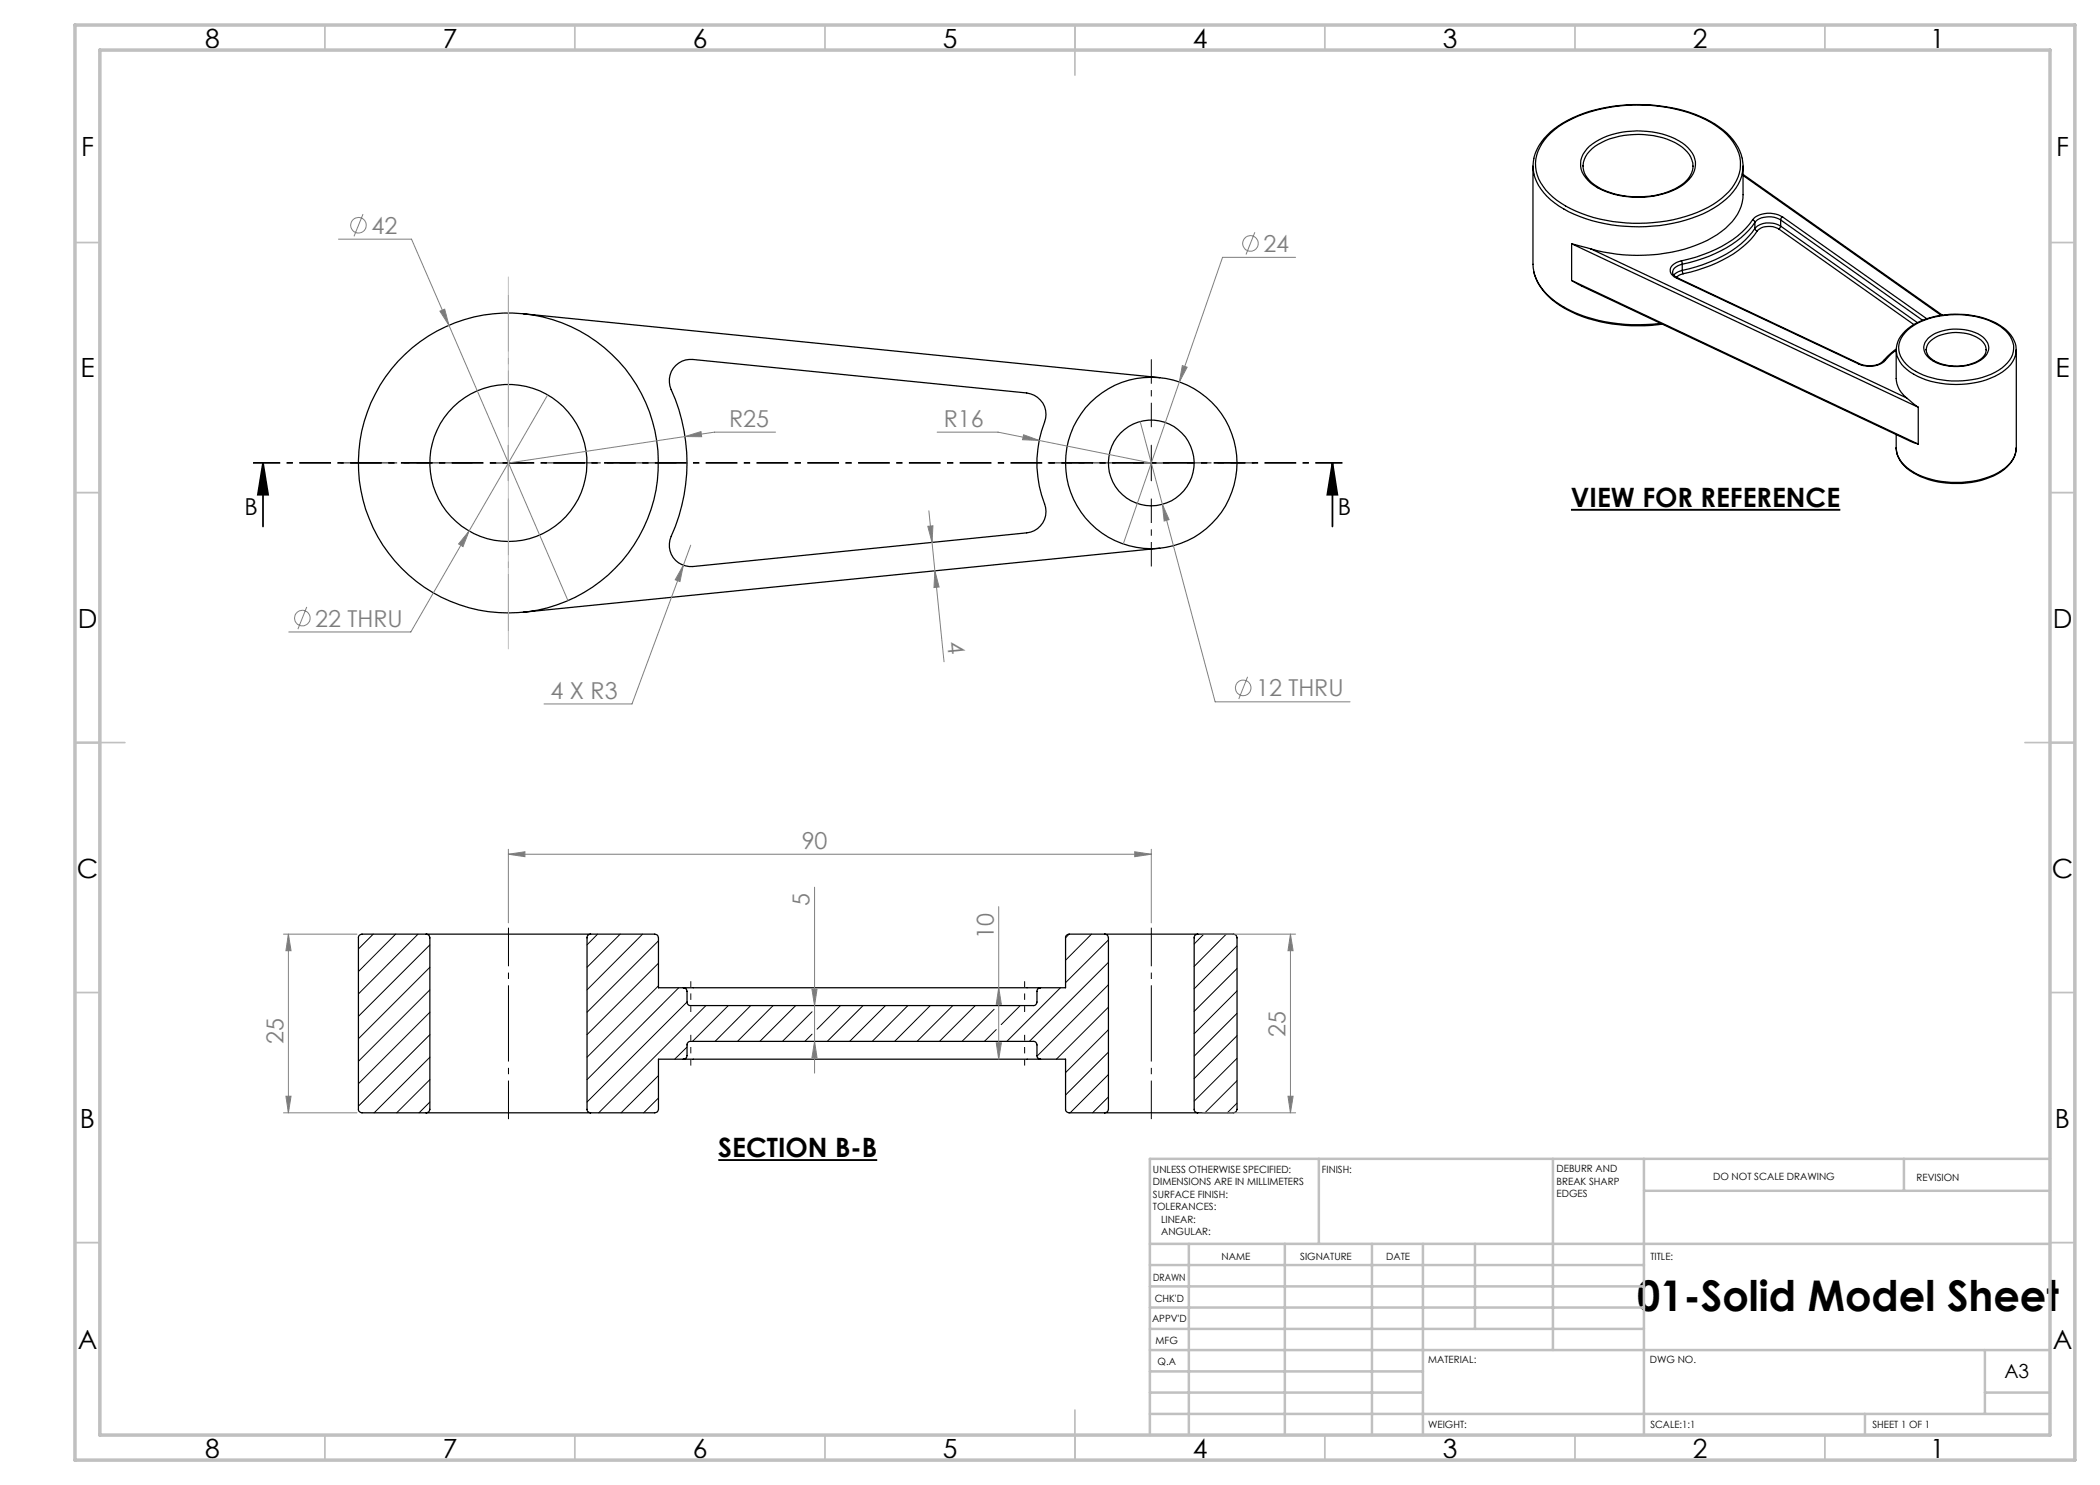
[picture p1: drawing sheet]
<svg xmlns="http://www.w3.org/2000/svg" width="420mm" height="297mm" viewBox="0 0 420 297" stroke-linecap="round" stroke-linejoin="round" font-family="sans-serif">
<g fill="none" stroke="#000" stroke-width=".25">
<path d="M306.6 33.2v19.6a9.3 9.3 0 0 0 4.3 7.4 29.2 29.2 0 0 0 18.3 4.7l2.9-.2M310.1 26.6a23.7 23.7 0 0 1 13.1-5.3 30.6 30.6 0 0 1 19.8 3.7 10.1 10.1 0 0 1 5.1 7.2 8.8 8.8 0 0 1-3.8 7.5 26.3 26.3 0 0 1-15 4.9 28.8 28.8 0 0 1-18-4.6 8.9 8.9 0 0 1-4.1-8.1 9.4 9.4 0 0 1 2.9-5.3zM316.6 33.2a5.3 5.3 0 0 0 3.1 4.3 17.1 17.1 0 0 0 16.6-.5 4.8 4.8 0 0 0 2.3-3.7M316.6 33.2a5.6 5.6 0 0 1 3.8-4.7 16.8 16.8 0 0 1 16 .9 4.8 4.8 0 0 1 2.2 3.8M316.6 33.2h.1M317.9 29.3a16.9 16.9 0 0 1 15.4-2.2 8 8 0 0 1 5.6 4.7 4.7 4.7 0 0 1-2.1 5.1 17.4 17.4 0 0 1-18 .2 5.2 5.2 0 0 1-2.6-5 5.2 5.2 0 0 1 1.7-2.8zM338.6 33.2v.1M348.4 31.6a11.3 11.3 0 0 0-5.4-6.8 31.6 31.6 0 0 0-20.3-3.6 23.6 23.6 0 0 0-13.3 5.9l-1.1 1.3a8.2 8.2 0 0 0-1.5 3.2M348.4 31.6a7.9 7.9 0 0 1-2.4 7.5 22.5 22.5 0 0 1-12.7 5.8 31.8 31.8 0 0 1-21.5-3.7 10.6 10.6 0 0 1-5.2-7.3l.2-2.2M348.6 33.2v5.7a9 9 0 0 1-3.5 6.8 27 27 0 0 1-16.2 5.3 33.2 33.2 0 0 1-10.7-1.2M348.6 34.9l39.9 28.1M348.6 35.1l39.6 28"/>
<path d="M306.8 54.5a11.9 11.9 0 0 0 6.6 7.4 32.2 32.2 0 0 0 19.1 2.9M314.3 48.8l3.9 1M314.3 56.1l2.1 1.2 65.8 31M314.3 48.8l69.3 32.7M314.3 56.1l69.3 32.7M314.3 48.8v7.3M318.2 49.8l63.1 29.8M335.3 55.6l36.4 17.2M335.5 55.6h-.2M335.5 55.6l36.4 17.1M336.3 52.2a2.29 2.29 0 0 0-2.3 2 1.81 1.81 0 0 0 1.3 1.4M336.3 52.2l.1 .6"/>
<path d="M336.4 52.8a2 2 0 0 0-1.9 1.7l.3 .6 .7 .5M336.4 54.1l.2 .6M336.4 54.1l-.8 .3-.8 .7M336.4 52.8v1.3M336.6 54.7l-.8 .3-.5 .5M350.5 44a19.4 19.4 0 0 1-9.9 6.9l-4.3 1.3M350.5 44l.4 .2 .1 .3M351 44.5a21.2 21.2 0 0 1-11.8 7.6l-2.8 .7M351 45.7a19.9 19.9 0 0 1-10.5 7.2l-4.1 1.2M351 45.7v.2l.4 .3M351 44.5v1.2M351.4 46.2a21.3 21.3 0 0 1-12 7.8l-2.8 .7"/>
<path d="M355.7 45.8a3.7 3.7 0 0 0-4.3 .4M355.7 45.8l27.1 19.1M356.1 45.2l-.4 .6M356.1 44a4.3 4.3 0 0 0-5.1 .5M356.1 45.2a4.2 4.2 0 0 0-5.1 .5M356.1 44v1.2M356.1 44l28.4 20.1M356.1 45.2l27.4 19.3M356.5 43.4a5 5 0 0 0-6 .6M356.5 43.4l-.2 .2-.2 .4M356.5 43.4l28.8 20.3M104.7 62.8l127.3 12.7"/>
<path d="M135.1 73.1a4.2 4.2 0 0 1 3.5-1.2l66.8 6.7a4.3 4.3 0 0 1 3.5 5.8 23.2 23.2 0 0 0 .2 17.1 4.3 4.3 0 0 1-3.7 5.1l-66.8 6.7a4.3 4.3 0 0 1-4.4-6 35.9 35.9 0 0 0-.2-30.1 4.3 4.3 0 0 1 1.1-4.1zM371.9 72.7l-.2 .1M376.7 72.1a4.3 4.3 0 0 1-4.8 .6M377.1 72a4.8 4.8 0 0 1-5.4 .8M377.1 72l-.4 .1M379.2 69.9l.1 6.2a5.2 5.2 0 0 0 2 3.5M379.3 69.8a6.2 6.2 0 0 1 3.6-5 18.3 18.3 0 0 1 17 .2 5.9 5.9 0 0 1 3.3 5.2M379.3 69.8l-1.7 1.4-.9 .9M381.3 79.6l2.3 1.9M381.5 66a15.1 15.1 0 0 1 10.5-3.1 14.2 14.2 0 0 1 9.2 3.4 4.4 4.4 0 0 1-.2 6.8 15.8 15.8 0 0 1-12.6 2.9 11.9 11.9 0 0 1-7.6-3.7 4.3 4.3 0 0 1 .7-6.3zM385.2 69.9a4.1 4.1 0 0 1 3.8-3.1 8.2 8.2 0 0 1 7.6 1.6 2.22 2.22 0 0 1 .6 1.6M385.2 69.9v.1"/>
<path d="M385.3 69.9a3.3 3.3 0 0 0 2.7 2.8 9.1 9.1 0 0 0 8.5-1.2 2.05 2.05 0 0 0 .7-1.5M385.6 67.7a9.6 9.6 0 0 1 10-1 3.3 3.3 0 0 1 2.1 3.3 4.6 4.6 0 0 1-3.9 3 9.4 9.4 0 0 1-8.1-1.5 2.5 2.5 0 0 1-.1-3.8zM403.2 70.1a5.8 5.8 0 0 1-3.5 4.8 18.5 18.5 0 0 1-17.6-.5 5.7 5.7 0 0 1-2.9-4.4l-2.1 2M403.2 70.1l.1-.1v19.6a6 6 0 0 1-3.6 4.9 18.9 18.9 0 0 1-16.9 0 6.2 6.2 0 0 1-3.6-4.9M379.2 89.6a6.4 6.4 0 0 0 4.1 5.3 18.5 18.5 0 0 0 16.9-.5 6 6 0 0 0 3-4.8M379.2 86.9v2.7M382.2 88.3l1.4 .5M383.6 81.5v7.3M232 109.6l-127.3 12.8M85.2 186.8a.72 .72 0 0 1 .8 .8v34.3a.72 .72 0 0 1-.8 .7M85.2 186.8h-12.8a.72 .72 0 0 0-.7 .8v34.3a.72 .72 0 0 0 .7 .7h12.8M85.2 186.8h32.9"/>
<path d="M118.1 186.8a.72 .72 0 0 0-.7 .8v34.3a.72 .72 0 0 0 .7 .7M118.1 186.8h12.9a.72 .72 0 0 1 .7 .8v10h5M136.7 197.6a.72 .72 0 0 1 .7 .7v2.1a.67 .67 0 0 0 .7 .7h68.6a.72 .72 0 0 0 .7-.7v-2.1a.72 .72 0 0 1 .7-.7M136.7 197.6h71.4M220.9 186.8a.72 .72 0 0 1 .8 .8v34.3a.72 .72 0 0 1-.8 .7M220.9 186.8h-7.1a.72 .72 0 0 0-.7 .8v10h-5M220.9 186.8h18.6M239.5 186.8a.72 .72 0 0 0-.7 .8v34.3a.72 .72 0 0 0 .7 .7M239.5 186.8h7.2a.72 .72 0 0 1 .7 .8v34.3a.72 .72 0 0 1-.7 .7h-7.2M136.7 211.8h-5v10.1a.72 .72 0 0 1-.7 .7h-12.9M136.7 211.8a.72 .72 0 0 0 .7-.7v-2.1a.67 .67 0 0 1 .7-.7h68.6a.72 .72 0 0 1 .7 .7v2.1a.72 .72 0 0 0 .7 .7M136.7 211.8h71.4"/>
<path d="M208.1 211.8h5v10.1a.72 .72 0 0 0 .7 .7h7.1M85.2 222.6h32.9M220.9 222.6h18.6"/>
<circle cx="101.7" cy="92.6" r="15.7"/>
<circle cx="101.7" cy="92.6" r="30"/>
<circle cx="230.2" cy="92.6" r="8.6"/>
<circle cx="230.3" cy="92.6" r="17.1"/>
</g>
<g fill="none" stroke="#000" stroke-width=".2">
<path d="M98.1 92.6h7.1M101.7 89v7.2M226.7 92.6h7.1M230.3 89v7.2M74.6 186.8l-2.9 3M79.1 186.8l-7.4 7.5M83.6 186.8l-11.9 12M86 189l-14.3 14.3M86 193.5l-14.3 14.2M86 198l-14.3 14.3M119.5 186.8l-2.1 2.2M124 186.8l-6.6 6.7"/>
<path d="M128.5 186.8l-11.1 11.2M131.7 188.2l-14.3 14.3M131.7 192.6l-14.3 14.3M131.7 197.2l-14.3 14.3M135.7 197.6l-18.3 18.3M212.1 197.6l-10.7 10.7M213.8 186.8l-.7 .8M218.3 186.8l-5.2 5.2M221.7 188l-8.6 8.5M221.7 192.5l-15.8 15.8M221.7 197l-14.3 14.2M240.8 186.8l-2 2"/>
<path d="M245.3 186.8l-6.5 6.5M247.4 193.7l-8.6 8.6M247.4 189.2l-8.6 8.6M247.4 198.2l-8.6 8.6M86 202.5l-14.3 14.2M86 206.9l-14.3 14.3M86 211.5l-11.2 11.1M86 215.9l-6.7 6.7M131.7 215.1l-7.5 7.5M131.7 219.6l-3 3M137.4 200.4l-20 20M137.4 209.4l-2.5 2.4"/>
<path d="M141.2 201.1l-21.5 21.5M145.7 201.1l-7.2 7.2M150.1 201.1l-7.1 7.2M154.6 201.1l-7.1 7.2M159.1 201.1l-7.1 7.2M162.4 202.3l-5.9 6M162.4 206.8l-1.4 1.5M168.1 201.1l-4.7 4.7M172.6 201.1l-7.1 7.2M177.1 201.1l-7.2 7.2M181.6 201.1l-7.2 7.2M186.1 201.1l-7.2 7.2"/>
<path d="M190.6 201.1l-7.2 7.2M195.1 201.1l-7.2 7.2M198.8 201.9l-6.4 6.4M199.2 205.9l-2.3 2.4M204 201.1l-3.8 3.8M221.7 201.4l-10.4 10.4M221.7 205.9l-8.6 8.6M221.7 210.4l-8.6 8.6M221.7 214.9l-7.7 7.7M221.7 219.4l-3.2 3.2M247.4 202.7l-8.6 8.5M247.4 207.1l-8.6 8.6"/>
<path d="M247.4 211.7l-8.6 8.5M247.4 216.1l-6.4 6.5M86 220.4l-2.2 2.2M247.4 220.6l-1.9 2"/>
</g>
<g fill="none" stroke="#808080" stroke-width=".2">
<path d="M67.7 47.8h14.6l7.5 17.2M72.6 42.8l-1.8 4.5M251 46.5l-1.8 4.4M259.1 51.5h-14.6l-19.9 57.3M88 62.2l.9-.4 .9 3.2zM89.8 65l23.8 55.1M109.5 79l-15.7 27.2M236.5 73.1l.9 .3-1.5 3zM137 87.3l3.2-1 .1 1zM155.1 86.4h-12.2l-41.2 6.2M187.4 86.4h12.2l30.7 6.2M204.7 87l3.1 1.1-3.3-.2z"/>
<path d="M228 84.3l4.5 16.6M93.8 106.2l-1.2 3.1-.9-.5zM93.8 106.2l-11.6 20.2h-24.5M136.7 113.1l-.7 3.2-1-.3zM136.7 113.1l-10.3 27.7h-17.6M138.1 109l-1.4 4.1M185.6 105.3l1-.1-.2 3.3zM185.8 102.2l3 30.2M187 114.2l.8 3.2-1 .1zM232.5 100.9l1.3 3-1 .3zM232.5 100.9l10.5 39.5h27M61.3 121.4l-1.7 4.4"/>
<path d="M249.5 135.4l-1.7 4.4M101.7 170.8l3.3-.4v.9zM101.7 169.9v14.7M101.7 170.8h128.6M162.9 177.4v37.2M226.9 170.4l3.4 .4-3.4 .5zM230.3 169.9v14.7M56.7 186.8h14.7M57.7 186.8v35.8M57.7 186.8l.5 3.3h-1zM162.4 197.8h1l-.5 3.3zM199.7 181.3v30.5"/>
<path d="M199.7 197.6l.6 3.3h-1.1zM240.5 186.8h18.6M258.1 186.8l.5 3.3h-1zM258.1 186.8v35.8M57.2 219.2h1l-.5 3.4zM162.9 208.3l.5 3.3h-1zM199.2 208.6h1.1l-.6 3.2zM257.6 219.2h1l-.5 3.4zM56.7 222.6h14.7M240.5 222.6h18.6"/>
<circle cx="71.7" cy="45.1" r="1.56"/>
<circle cx="250.1" cy="48.7" r="1.56"/>
<circle cx="60.5" cy="123.6" r="1.56"/>
<circle cx="248.6" cy="137.6" r="1.55"/>
</g>
<path d="M314.2 102h53.9M143.7 232h31.7" fill="none" stroke="#000" stroke-width=".38"/>
<path d="M52.6 92.6l1 6.4h-2zM52.6 92.6v12.7M266.5 92.6l1 6.4h-2zM266.5 92.6v12.7" fill="none" stroke="#000" stroke-width=".35"/>
<path d="M94.6 92.6h-26.5M101.7 85.4v-26.4M101.7 99.7v26.4M108.8 92.6h26.5" fill="none" stroke="#000" stroke-width=".2" stroke-dasharray="15.2 1.3 1.3 1.3" stroke-dashoffset="3.9" stroke-linecap="butt"/>
<path d="M223.1 92.6h-13.5M230.3 85.4v-13.5M230.3 99.7v13.6M237.4 92.6h13.6" fill="none" stroke="#000" stroke-width=".2" stroke-dasharray="15.2 1.3 1.3 1.3" stroke-dashoffset="10.4" stroke-linecap="butt"/>
<path d="M101.7 223.8v-38.3M230.3 223.8v-38.3" fill="none" stroke="#000" stroke-width=".2" stroke-dasharray="15.2 1.3 1.3 1.3" stroke-dashoffset="7.5" stroke-linecap="butt"/>
<path d="M138.2 202.4v-6.1M138.2 207v6.1M204.9 202.4v-6.1M204.9 207v6.1" fill="none" stroke="#000" stroke-width=".2" stroke-dasharray="15.2 1.3 1.3 1.3" stroke-dashoffset="14.1" stroke-linecap="butt"/>
<path d="M268.5 92.6h-217.9" fill="none" stroke="#000" stroke-width=".35" stroke-dasharray="6.3 1.3 1.3 1.3" stroke-dashoffset=".9" stroke-linecap="butt"/>
<path d="M101.7 55.4v74.4" fill="none" stroke="#c0c0c0" stroke-width=".2"/>
<g fill="none" stroke="#c0c0c0" stroke-width=".35">
<path d="M65 5v5M115 5v5M165 5v5M215 5v10M265 5v5M315 5v5M365 5v5M15 48.5h5M410 48.5h5M15 98.5h5M410 98.5h5M15 148.5h10"/>
<path d="M405 148.5h10M15 198.5h5M410 198.5h5M15 248.5h5M410 248.5h5M65 287v5M115 287v5M165 287v5M215 282v10M265 287v5M315 287v5M365 287v5"/>
</g>
<g fill="none" stroke="#c0c0c0" stroke-width=".5">
<path d="M263.8 231.8v17M310.6 231.8v38.2M328.8 231.8v55.2M328.8 238.2h81.2M380.8 231.8v6.4M410 231.8h-180v55.2M230 248.8h180M230 257.3h98.8M230 253h98.8M237.8 248.8v38.2M257 248.8v38.2M274.4 248.8v38.2"/>
<path d="M284.6 248.8v38.2M295 248.8v17M230 265.8h98.8M230 261.5h98.8M230 278.5h54.6M230 274.3h54.6M230 270h180M397 278.5h13M397 270v12.8M230 282.8h180M373 282.8v4.2"/>
</g>
<path d="M15 5h400v287h-400zM20 10h390v277h-390z" fill="none" stroke="#c0c0c0" stroke-width=".7"/>
<path d="M266.5 92.6l1 6.4h-2zM52.6 92.6l1 6.4h-2z" fill="#000"/>
<g fill="#808080">
<path d="M88 62.2l1.8 2.8-.9-3.2zM236.5 73.1l-.6 3.3 1.5-3zM232.5 100.9l.3 3.3 1-.3zM136.7 113.1l-1.7 2.9 1 .3zM93.8 106.2l-2.1 2.6 .9 .5zM204.7 87l-.2 .9 3.3 .2zM137 87.3h3.3l-.1-1zM101.7 170.8l3.3-.4v.9zM226.9 170.4l3.4 .4-3.4 .5z"/>
<path d="M57.7 186.8l.5 3.3h-1zM57.2 219.2h1l-.5 3.4zM258.1 186.8l.5 3.3h-1zM257.6 219.2h1l-.5 3.4zM162.4 197.8h1l-.5 3.3zM162.9 208.3l.5 3.3h-1zM199.7 197.6l.6 3.3h-1.1zM199.2 208.6h1.1l-.6 3.2z"/>
<path d="M185.6 105.3l1-.1-.2 3.3zM187 114.2l.8 3.2-1 .1z"/>
</g>
<text font-size="8.5" x="327.4" y="262.1">01-Solid Model Sheet</text>
<g font-size="5.3">
<text x="41" y="9.5">8</text>
<text x="88.5" y="9.5">7</text>
<text x="138.5" y="9.5">6</text>
<text x="188.5" y="9.5">5</text>
<text x="238.5" y="9.5">4</text>
<text x="288.5" y="9.5">3</text>
<text x="338.5" y="9.5">2</text>
<text x="386" y="9.5">1</text>
<text x="16.2" y="31.2">F</text>
<text x="411.2" y="31.2">F</text>
<text x="16.1" y="75.5">E</text>
<text x="411.1" y="75.5">E</text>
<text x="314.2" y="101.4">VIEW FOR REFERENCE</text>
<text x="15.5" y="125.5">D</text>
<text x="410.5" y="125.5">D</text>
<text x="15.4" y="175.5">C</text>
<text x="410.4" y="175.5">C</text>
<text x="16" y="225.5">B</text>
<text x="411" y="225.5">B</text>
<text x="143.7" y="231.4">SECTION B-B</text>
<text x="15.5" y="269.7">A</text>
<text x="410.5" y="269.7">A</text>
<text x="41" y="291.5">8</text>
<text x="88.5" y="291.5">7</text>
<text x="138.5" y="291.5">6</text>
<text x="188.5" y="291.5">5</text>
<text x="238.5" y="291.5">4</text>
<text x="288.5" y="291.5">3</text>
<text x="338.5" y="291.5">2</text>
<text x="386" y="291.5">1</text>
</g>
<g font-size="4.7" fill="#808080">
<text x="74.3" y="46.7">42</text>
<text x="252.7" y="50.4">24</text>
<text x="145.8" y="85.4">R25</text>
<text x="188.7" y="85.4">R16</text>
<text x="63.1" y="125.3">22 THRU</text>
<text x="189.4" y="128.4" transform="rotate(84 189.4 128.4)">4</text>
<text x="110.1" y="139.7">4 X R3</text>
<text x="251.2" y="139.3">12 THRU</text>
<text x="160.3" y="169.8">90</text>
<text x="161.9" y="181.3" transform="rotate(-90 161.9 181.3)">5</text>
<text x="198.8" y="187.8" transform="rotate(-90 198.8 187.8)">10</text>
<text x="56.7" y="208.8" transform="rotate(-90 56.7 208.8)">25</text>
<text x="257.1" y="207.3" transform="rotate(-90 257.1 207.3)">25</text>
</g>
<g font-size="4.7">
<text x="48.9" y="103.1">B</text>
<text x="267.6" y="103.1">B</text>
</g>
<text font-size="3.9" x="400.9" y="275.5">A3</text>
<g font-size="2">
<text x="230.6" y="234.6">UNLESS OTHERWISE SPECIFIED:</text>
<text x="230.6" y="237.1">DIMENSIONS ARE IN MILLIMETERS</text>
<text x="230.6" y="239.6">SURFACE FINISH:</text>
<text x="264.4" y="234.6">FINISH:</text>
<text x="311.3" y="234.5">DEBURR AND</text>
<text x="311.3" y="237">BREAK SHARP</text>
<text x="311.3" y="239.5">EDGES</text>
<text x="342.6" y="236">DO NOT SCALE DRAWING</text>
<text x="383.3" y="236.2">REVISION</text>
<text x="230.6" y="242.1">TOLERANCES:</text>
<text x="232.2" y="244.6">LINEAR:</text>
<text x="232.2" y="247.1">ANGULAR:</text>
<text x="244.3" y="252">NAME</text>
<text x="260" y="251.9">SIGNATURE</text>
<text x="277.2" y="251.9">DATE</text>
<text x="330.1" y="251.9">TITLE:</text>
<text x="230.6" y="256.1">DRAWN</text>
<text x="230.9" y="260.3">CHK'D</text>
<text x="230.4" y="264.4">APPV'D</text>
<text x="231.1" y="268.8">MFG</text>
<text x="231.5" y="273">Q.A</text>
<text x="285.6" y="272.5">MATERIAL:</text>
<text x="330" y="272.5">DWG NO.</text>
<text x="285.6" y="285.5">WEIGHT:</text>
<text x="330.1" y="285.6">SCALE:1:1</text>
<text x="374.5" y="285.6">SHEET 1 OF 1</text>
</g>
</svg>
